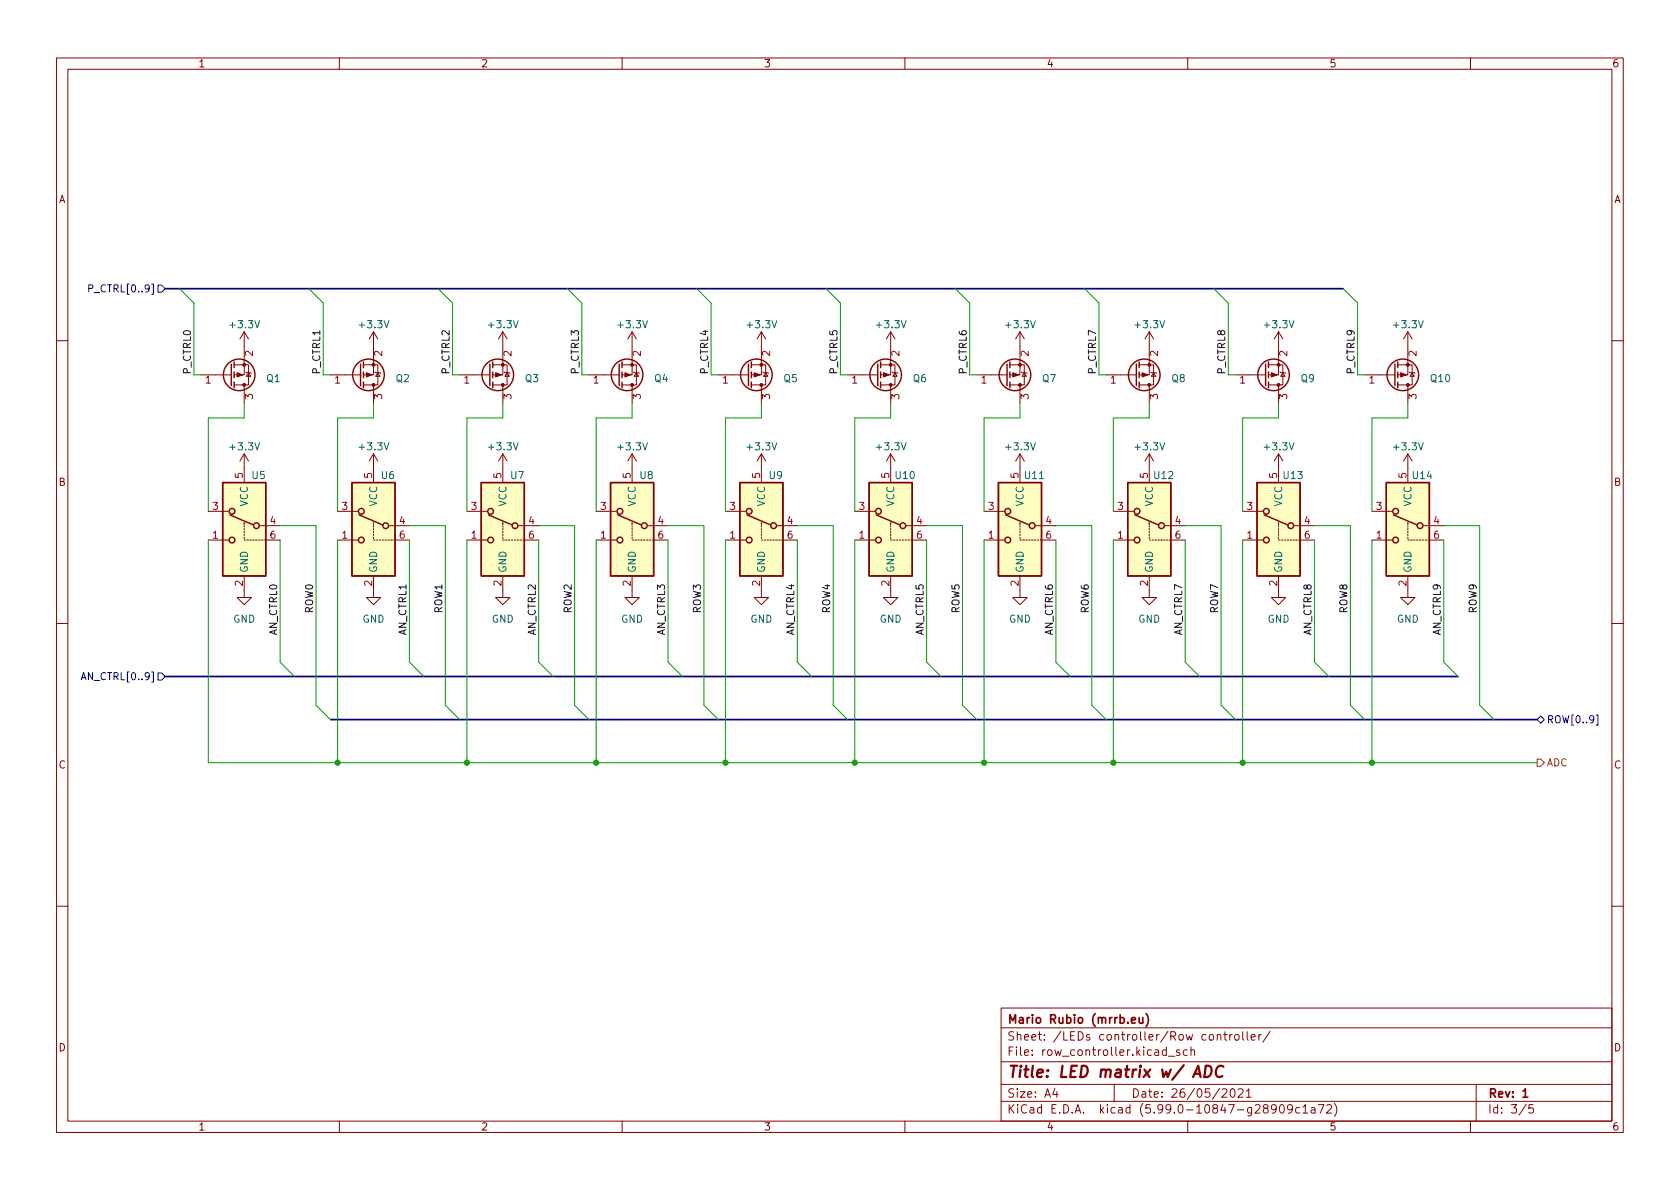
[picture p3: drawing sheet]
<svg xmlns="http://www.w3.org/2000/svg" width="297mm" height="210mm" viewBox="0 0 297 210" stroke-linecap="round" stroke-linejoin="round" font-family="sans-serif">
<g fill="none" stroke="#840000" stroke-width=".18">
<path d="M10 10.2h277v190.1h-277zM12 12.2h273v186.1h-273zM60 10.2v2M110 10.2v2M160 10.2v2M210 10.2v2M260 10.2v2M43.2 58.7v7.6h-1.8M43.2 58.7l-.8 1.2M43.2 58.7l.7 1.2M66 58.7v7.6h-1.7M66 58.7l-.7 1.2"/>
<path d="M66 58.7l.8 1.2M88.9 58.7v7.6h-1.8M88.9 58.7l-.8 1.2M88.9 58.7l.8 1.2M111.8 58.7v7.6h-1.8M111.8 58.7l-.8 1.2M111.8 58.7l.7 1.2M134.6 58.7v7.6h-1.8M134.6 58.7l-.7 1.2M134.6 58.7l.8 1.2M157.5 58.7v7.6h-1.8M157.5 58.7l-.8 1.2"/>
<path d="M157.5 58.7l.7 1.2M180.3 58.7v7.6h-1.7M180.3 58.7l-.7 1.2M180.3 58.7l.8 1.2M203.2 58.7v7.6h-1.8M203.2 58.7l-.8 1.2M203.2 58.7l.8 1.2M226.1 58.7v7.6h-1.8M226.1 58.7l-.8 1.2M226.1 58.7l.7 1.2M248.9 58.7v7.6h-1.8M248.9 58.7l-.7 1.2"/>
<path d="M248.9 58.7l.8 1.2M10 60.2h2M35.6 66.3h5.3M41.4 64.5h2.5v3.6h-2.5M43.2 68.1v3.3M43.4 65.8l.2 .1h.7l.1 .1M43.9 65.9l.4 .6h-.7zM58.4 66.3h5.4M64.3 64.5h2.5v3.6h-2.5M66 68.1v3.3M66.3 65.8l.1 .1h.8l.1 .1M66.8 65.9l.4 .6h-.8z"/>
<path d="M81.3 66.3h5.3M87.1 64.5h2.6v3.6h-2.6M88.9 68.1v3.3M89.2 65.8l.1 .1h.7l.2 .1M89.7 65.9l.3 .6h-.7zM104.1 66.3h5.4M110 64.5h2.5v3.6h-2.5M111.8 68.1v3.3M112 65.8l.1 .1h.8l.1 .1M112.5 65.9l.4 .6h-.8zM127 66.3h5.3M132.8 64.5h2.6v3.6h-2.6"/>
<path d="M134.6 68.1v3.3M134.9 65.8l.1 .1h.8l.1 .1M135.4 65.9l.4 .6h-.8zM149.9 66.3h5.3M155.7 64.5h2.5v3.6h-2.5M157.5 68.1v3.3M157.7 65.8l.2 .1h.7l.1 .1M158.2 65.9l.4 .6h-.7zM172.7 66.3h5.4M178.6 64.5h2.5v3.6h-2.5M180.3 68.1v3.3M180.6 65.8l.1 .1h.8l.1 .1"/>
<path d="M181.1 65.9l.4 .6h-.8zM195.6 66.3h5.3M201.4 64.5h2.6v3.6h-2.6M203.2 68.1v3.3M203.5 65.8l.1 .1h.7l.2 .1M204 65.9l.3 .6h-.7zM218.4 66.3h5.4M224.3 64.5h2.5v3.6h-2.5M226.1 68.1v3.3M226.3 65.8l.1 .1h.8l.1 .1M226.8 65.9l.4 .6h-.8zM241.3 66.3h5.3"/>
<path d="M247.1 64.5h2.6v3.6h-2.6M248.9 68.1v3.3M249.2 65.8l.1 .1h.8l.1 .1M249.7 65.9l.4 .6h-.8zM285 60.2h2M36.8 95.5h3.6M36.8 90.4h3.6M43.2 80.3v5M43.2 92.5v.2M43.2 93v.2M43.2 93.5v.2M43.2 94v.2"/>
<path d="M43.2 94.5v.2M43.2 95v.2M43.2 95.5h.2M43.2 80.3l-.8 1.2M43.2 80.3l.7 1.2M43.7 95.5h.2M44.2 95.5h.2M44.7 95.5h.3M45.2 95.5h.3M45.7 95.5h.3M46 93h3.5M46.2 95.5h.3"/>
<path d="M46.7 95.5h2.8M59.7 95.5h3.5M59.7 90.4h3.5M66 95.5h.3M66 80.3v5M66 92.5v.2M66 93v.2M66 93.5v.2M66 94v.2M66 94.5v.2M66 95v.2M66 80.3l-.7 1.2"/>
<path d="M66 80.3l.8 1.2M66.5 95.5h.3M67.1 95.5h.2M67.6 95.5h.2M68.1 95.5h.2M68.6 95.5h.2M68.8 93h3.6M69.1 95.5h.2M69.6 95.5h2.8M82.5 95.5h3.6M82.5 90.4h3.6M88.9 95.5h.3"/>
<path d="M88.9 80.3v5M88.9 92.5v.2M88.9 93v.2M88.9 93.5v.2M88.9 94v.2M88.9 94.5v.2M88.9 95v.2M88.9 80.3l-.8 1.2M88.9 80.3l.8 1.2M89.4 95.5h.3M89.9 95.5h.3M90.4 95.5h.3"/>
<path d="M90.9 95.5h.3M91.4 95.5h.3M91.7 93h3.5M91.9 95.5h.3M92.5 95.5h2.7M105.4 95.5h3.6M105.4 90.4h3.6M111.8 95.5h.2M111.8 80.3v5M111.8 92.5v.2M111.8 93v.2M111.8 93.5v.2"/>
<path d="M111.8 94v.2M111.8 94.5v.2M111.8 95v.2M111.8 80.3l-.8 1.2M111.8 80.3l.7 1.2M112.3 95.5h.2M112.8 95.5h.2M113.3 95.5h.2M113.8 95.5h.2M114.3 95.5h.3M114.6 93h3.5M114.8 95.5h.3"/>
<path d="M115.3 95.5h2.8M128.3 95.5h3.5M128.3 90.4h3.5M134.6 95.5h.3M134.6 80.3v5M134.6 92.5v.2M134.6 93v.2M134.6 93.5v.2M134.6 94v.2M134.6 94.5v.2M134.6 95v.2M134.6 80.3l-.7 1.2"/>
<path d="M134.6 80.3l.8 1.2M135.1 95.5h.3M135.6 95.5h.3M136.1 95.5h.3M136.7 95.5h.2M137.2 95.5h.2M137.4 93h3.6M137.7 95.5h.2M138.2 95.5h2.8M151.1 95.5h3.6M151.1 90.4h3.6M157.5 95.5h.2"/>
<path d="M157.5 80.3l-.8 1.2M157.5 80.3v5M157.5 92.5v.2M157.5 93v.2M157.5 93.5v.2M157.5 94v.2M157.5 94.5v.2M157.5 95v.2M157.5 80.3l.7 1.2M158 95.5h.2M158.5 95.5h.2M159 95.5h.3"/>
<path d="M159.5 95.5h.3M160 95.5h.3M160.3 93h3.5M160.5 95.5h.3M161 95.5h2.8M174 95.5h3.5M174 90.4h3.5M180.3 95.5h.3M180.3 80.3l-.7 1.2M180.3 80.3v5M180.3 92.5v.2M180.3 93v.2"/>
<path d="M180.3 93.5v.2M180.3 94v.2M180.3 94.5v.2M180.3 95v.2M180.3 80.3l.8 1.2M180.8 95.5h.3M181.4 95.5h.2M181.9 95.5h.2M182.4 95.5h.2M182.9 95.5h.2M183.1 93h3.6M183.4 95.5h.2"/>
<path d="M183.9 95.5h2.8M196.8 95.5h3.6M196.8 90.4h3.6M203.2 95.5h.3M203.2 80.3v5M203.2 92.5v.2M203.2 93v.2M203.2 93.5v.2M203.2 94v.2M203.2 94.5v.2M203.2 95v.2M203.2 80.3l-.8 1.2"/>
<path d="M203.2 80.3l.8 1.2M203.7 95.5h.3M204.2 95.5h.3M204.7 95.5h.3M205.2 95.5h.3M205.7 95.5h.3M206 93h3.5M206.2 95.5h.3M206.8 95.5h2.7M219.7 95.5h3.6M219.7 90.4h3.6M226.1 95.5h.2"/>
<path d="M226.1 80.3v5M226.1 92.5v.2M226.1 93v.2M226.1 93.5v.2M226.1 94v.2M226.1 94.5v.2M226.1 95v.2M226.1 80.3l-.8 1.2M226.1 80.3l.7 1.2M226.6 95.5h.2M227.1 95.5h.2M227.6 95.5h.2"/>
<path d="M228.1 95.5h.2M228.6 95.5h.3M228.9 93h3.5M229.1 95.5h.3M229.6 95.5h2.8M242.6 95.5h3.5M242.6 90.4h3.5M248.9 95.5h.3M248.9 80.3v5M248.9 92.5v.2M248.9 93v.2M248.9 93.5v.2"/>
<path d="M248.9 94v.2M248.9 94.5v.2M248.9 95v.2M248.9 80.3l-.7 1.2M248.9 80.3l.8 1.2M249.4 95.5h.3M249.9 95.5h.3M250.4 95.5h.3M251 95.5h.2M251.5 95.5h.2M251.7 93h3.6M252 95.5h.2"/>
<path d="M252.5 95.5h2.8M10 110.2h2M43.2 101.8v3.9h1.2l-1.2 1.2-1.3-1.2h1.3M66 101.8v3.9h1.3l-1.3 1.2-1.2-1.2h1.2M88.9 101.8v3.9h1.3l-1.3 1.2-1.3-1.2h1.3M111.8 101.8v3.9h1.2l-1.2 1.2-1.3-1.2h1.3M134.6 101.8v3.9h1.3l-1.3 1.2-1.3-1.2h1.3M157.5 101.8v3.9h1.2l-1.2 1.2-1.3-1.2h1.3M180.3 101.8v3.9h1.3l-1.3 1.2-1.2-1.2h1.2M203.2 101.8v3.9h1.3l-1.3 1.2-1.3-1.2h1.3M226.1 101.8v3.9h1.2l-1.2 1.2-1.3-1.2h1.3M248.9 101.8v3.9h1.3l-1.3 1.2-1.3-1.2h1.3"/>
<path d="M285 110.2h2M10 160.2h2M177 178.3h108v20h-108zM285 160.2h2M60 198.3v2M110 198.3v2M160 198.3v2M177 194.8h108M177 191.8h108M177 187.8h108M177 181.8h108M186.5 192.5l-.4 1h1"/>
<path d="M186.9 193v1M197 191.8v3M206.2 185.7l-.4-.1-.3 .3v.4l.1 .3h.6M206.2 185.1v1.5M206.6 186.8h1.1M208.6 185.7l-.4-.1-.2 .2 .1 .3 .5 .1v.4h-.6M209.9 185.7l-.4-.1-.3 .3v.4l.2 .3h.5M210 198.3v2M210.6 185.8l.2-.2 .3 .1 .1 .9M210.6 185.1v1.5M215.2 183.1l.2-.2 .4 .1 .1 .9M215.2 182.9v1"/>
<path d="M216.1 192.7l.5-.2 .3 .2v.3l-.9 1h.9M216.4 182.9h.5M216.6 182.4v1.3l.3 .2M217.4 182.9v1M217.7 192.6l.2-.1a.81 .81 0 0 1 .5 .7 .81 .81 0 0 1-.3 .8h-.1a.81 .81 0 0 1-.6-.6 .81 .81 0 0 1 .3-.8zM217.9 182.9l-.3 .1-.2 .2M218.4 183.1l.2-.2 .4 .2 .1 .5-.2 .3h-.3l-.2-.1zM218.9 192.7l.6-.2 .2 .2 .1 .3-.9 1h.9M219.7 182.4v1.3l.2 .2M220.4 193l.4-.5v1.5M220.4 194h.8M220.5 182.4v1.3l.2 .2"/>
<path d="M221.2 183.4l.7-.1v-.3l-.5-.1-.2 .2 .1 .8h.6M222.6 182.9v1M223 182.9l-.3 .1-.1 .2M224.6 182.4l-1.3 1.9M225.6 196l-.2 .3h-.3l-.3-.3 .1-.6 .5-.1 .2 .2a.99 .99 0 0 1-.4 1.3h-.3M226.4 195.4l.2-.1a.81 .81 0 0 1 .6 .7 .81 .81 0 0 1-.3 .8h-.2a.81 .81 0 0 1-.6-.6 .81 .81 0 0 1 .3-.8zM228.5 196l-.3 .3-.4-.1-.2-.2 .2-.6 .4-.1 .2 .2a.99 .99 0 0 1-.3 1.3h-.3M229.8 195.9l-.4-.1-.3 .3v.4l.1 .3h.6M230.4 195.8l.4-.5v1.5M230.4 196.8h.8M231.9 195.9h.5l.1 .9M232.5 196.2l-.5 .1a.29 .29 0 0 0-.2 .2 .29 .29 0 0 0 .2 .3h.5"/>
<path d="M233.1 195.3h1l-.7 1.5M234.6 195.5l.5-.2 .3 .2v.3l-.9 1h.9M235.9 195.1a1.72 1.72 0 0 1 0 2.3M260 198.3v2M261 191.8v6.5M269.9 195.3l-1.3 1.9M271.1 195.3h-.7l-.1 .7 .2-.1 .5 .1 .2 .2-.1 .5-.2 .1-.6-.1"/>
</g>
<path d="M201.4 179.9l.1 1h.3l.3-.1M202.1 179.9v1M202.6 179.2a1.72 1.72 0 0 1 0 2.3M200.1 180.4l.7-.1-.1-.3-.4-.1-.2 .2v.8h.6M269.3 193l.4-.5v1.5M269.3 194h.8" fill="none" stroke="#840000" stroke-width=".3"/>
<path d="M210.9 190.5l1-2 .4 2M211.2 189.9h1M213.2 188.5h.5a1.08 1.08 0 0 1 .5 1 1.08 1.08 0 0 1-.8 1h-.5zM216.3 188.7a.88 .88 0 0 0-1-.1 .88 .88 0 0 0-.3 1 .69 .69 0 0 0 .3 .8 .69 .69 0 0 0 .8-.1" fill="none" stroke="#840000" stroke-width=".4"/>
<g fill="none" stroke="#840000" stroke-width=".25">
<path d="M40.9 64.4v3.8M41.4 64v1M41.4 65.8v1M41.4 67.6v1M63.8 64.4v3.8M64.3 64v1M64.3 65.8v1M64.3 67.6v1M86.6 64.4v3.8M87.1 64v1M87.1 65.8v1M87.1 67.6v1"/>
<path d="M109.5 64.4v3.8M110 64v1M110 65.8v1M110 67.6v1M132.3 64.4v3.8M132.8 64v1M132.8 65.8v1M132.8 67.6v1M155.2 64.4v3.8M155.7 64v1M155.7 65.8v1M155.7 67.6v1"/>
<path d="M178.1 64.4v3.8M178.6 64v1M178.6 65.8v1M178.6 67.6v1M200.9 64.4v3.8M201.4 64v1M201.4 65.8v1M201.4 67.6v1M223.8 64.4v3.8M224.3 64v1M224.3 65.8v1M224.3 67.6v1"/>
<path d="M246.6 64.4v3.8M247.1 64v1M247.1 65.8v1M247.1 67.6v1M39.4 85.3h7.6v16.5h-7.6zM40.6 91.1l4.2 1.7M62.2 85.3h7.6v16.5h-7.6zM63.5 91.1l4.2 1.7M85.1 85.3h7.6v16.5h-7.6zM86.4 91.1l4.2 1.7M107.9 85.3h7.7v16.5h-7.7zM109.2 91.1l4.2 1.7"/>
<path d="M130.8 85.3h7.6v16.5h-7.6zM132.1 91.1l4.2 1.7M153.7 85.3h7.6v16.5h-7.6zM154.9 91.1l4.2 1.7M176.5 85.3h7.6v16.5h-7.6zM177.8 91.1l4.2 1.7M199.4 85.3h7.6v16.5h-7.6zM200.7 91.1l4.2 1.7M222.2 85.3h7.7v16.5h-7.7zM223.5 91.1l4.2 1.7M245.1 85.3h7.6v16.5h-7.6zM246.4 91.1l4.2 1.7"/>
<circle cx="42.3" cy="66.3" r="2.79"/>
<circle cx="65.2" cy="66.3" r="2.79"/>
<circle cx="88" cy="66.3" r="2.79"/>
<circle cx="110.9" cy="66.3" r="2.79"/>
<circle cx="133.7" cy="66.3" r="2.79"/>
<circle cx="156.6" cy="66.3" r="2.79"/>
<circle cx="179.5" cy="66.3" r="2.79"/>
<circle cx="202.3" cy="66.3" r="2.79"/>
<circle cx="225.2" cy="66.3" r="2.79"/>
<circle cx="248" cy="66.3" r="2.79"/>
<circle cx="41" cy="95.5" r=".51"/>
<circle cx="41" cy="90.4" r=".51"/>
<circle cx="45.3" cy="93" r=".51"/>
<circle cx="63.9" cy="95.5" r=".51"/>
<circle cx="63.9" cy="90.4" r=".51"/>
<circle cx="68.2" cy="93" r=".51"/>
<circle cx="86.7" cy="90.4" r=".51"/>
<circle cx="86.7" cy="95.5" r=".51"/>
<circle cx="91.1" cy="93" r=".51"/>
<circle cx="109.6" cy="95.5" r=".51"/>
<circle cx="109.6" cy="90.4" r=".51"/>
<circle cx="113.9" cy="93" r=".51"/>
<circle cx="132.5" cy="95.5" r=".51"/>
<circle cx="132.5" cy="90.4" r=".51"/>
<circle cx="136.8" cy="93" r=".51"/>
<circle cx="155.3" cy="95.5" r=".51"/>
<circle cx="155.3" cy="90.4" r=".51"/>
<circle cx="159.6" cy="93" r=".51"/>
<circle cx="178.2" cy="95.5" r=".51"/>
<circle cx="178.2" cy="90.4" r=".51"/>
<circle cx="182.5" cy="93" r=".51"/>
<circle cx="201" cy="95.5" r=".51"/>
<circle cx="201" cy="90.4" r=".51"/>
<circle cx="205.4" cy="93" r=".51"/>
<circle cx="223.9" cy="90.4" r=".51"/>
<circle cx="223.9" cy="95.5" r=".51"/>
<circle cx="228.2" cy="93" r=".51"/>
<circle cx="246.8" cy="95.5" r=".51"/>
<circle cx="246.8" cy="90.4" r=".51"/>
<circle cx="251.1" cy="93" r=".51"/>
</g>
<g fill="#840000" stroke="#840000" stroke-width=".18">
<path d="M41.9 65.9l1 .4-1 .4z"/>
<path d="M247.6 65.9l1.1 .4-1.1 .4z"/>
<path d="M64.8 65.9l1 .4-1 .4z"/>
<path d="M87.6 65.9l1 .4-1 .4z"/>
<path d="M156.2 65.9l1 .4-1 .4z"/>
<path d="M224.8 65.9l1 .4-1 .4z"/>
<path d="M201.9 65.9l1 .4-1 .4z"/>
<path d="M179.1 65.9l1 .4-1 .4z"/>
<path d="M133.3 65.9l1.1 .4-1.1 .4z"/>
<path d="M110.5 65.9l1 .4-1 .4z"/>
<circle cx="43.2" cy="64.5" r=".25"/>
<circle cx="43.2" cy="68.1" r=".25"/>
<circle cx="248.9" cy="64.5" r=".25"/>
<circle cx="248.9" cy="68.1" r=".25"/>
<circle cx="66" cy="64.5" r=".25"/>
<circle cx="66" cy="68.1" r=".25"/>
<circle cx="88.9" cy="64.5" r=".25"/>
<circle cx="88.9" cy="68.1" r=".25"/>
<circle cx="157.5" cy="64.5" r=".25"/>
<circle cx="157.5" cy="68.1" r=".25"/>
<circle cx="226.1" cy="64.5" r=".25"/>
<circle cx="226.1" cy="68.1" r=".25"/>
<circle cx="203.2" cy="64.5" r=".25"/>
<circle cx="203.2" cy="68.1" r=".25"/>
<circle cx="180.3" cy="64.5" r=".25"/>
<circle cx="180.3" cy="68.1" r=".25"/>
<circle cx="134.6" cy="64.5" r=".25"/>
<circle cx="134.6" cy="68.1" r=".25"/>
<circle cx="111.8" cy="64.5" r=".25"/>
<circle cx="111.8" cy="68.1" r=".25"/>
</g>
<g fill="#ffffc2" stroke="#ffffc2" stroke-width=".18">
<path d="M85.1 85.3h7.6v16.5h-7.6z"/>
<path d="M130.8 85.3h7.6v16.5h-7.6z"/>
<path d="M107.9 85.3h7.7v16.5h-7.7z"/>
<path d="M176.5 85.3h7.6v16.5h-7.6z"/>
<path d="M39.4 85.3h7.6v16.5h-7.6z"/>
<path d="M245.1 85.3h7.6v16.5h-7.6z"/>
<path d="M222.2 85.3h7.7v16.5h-7.7z"/>
<path d="M199.4 85.3h7.6v16.5h-7.6z"/>
<path d="M153.7 85.3h7.6v16.5h-7.6z"/>
<path d="M62.2 85.3h7.6v16.5h-7.6z"/>
</g>
<path d="M15.7 51h.6l.1-.2v-.3l-.7-.1v1.2M27.9 50.4h.7l.6 .6-.6 .7h-.7zM14.5 119.8h.6M27.9 119h.7l.6 .6-.6 .7h-.7zM14.4 120.2l.4-1.3 .4 1.3M271.8 127.2l.6-.6 .6 .6-.6 .7zM282.2 126.4h.3v1.8h-.3" fill="none" stroke="#000084" stroke-width=".18"/>
<path d="M271.8 134.2h.6l.6 .7-.6 .6h-.6z" fill="none" stroke="#725600" stroke-width=".18"/>
<path d="M29.2 51h208.3M29.2 119.6h228.6M58.4 127.2h213.4" fill="none" stroke="#000084" stroke-width=".3"/>
<g fill="none" stroke="#009600" stroke-width=".18">
<path d="M31.7 51l2.6 2.6v12.7h1.3M54.6 51l2.5 2.6v12.7h1.3M77.5 51l2.5 2.6v12.7h1.3M100.3 51l2.6 2.6v12.7h1.2M123.2 51l2.5 2.6v12.7h1.3M146 51l2.6 2.6v12.7h1.3M168.9 51l2.5 2.6v12.7h1.3M191.8 51l2.5 2.6v12.7h1.3M214.6 51l2.6 2.6v12.7h1.2M237.5 51l2.5 2.6v12.7h1.3M43.2 71.4v2.5h-6.4v16.5M66 71.4v2.5h-6.3v16.5"/>
<path d="M88.9 71.4v2.5h-6.4v16.5M111.8 71.4v2.5h-6.4v16.5M134.6 71.4v2.5h-6.3v16.5M157.5 71.4v2.5h-6.4v16.5M180.3 71.4v2.5h-6.3v16.5M203.2 71.4v2.5h-6.4v16.5M226.1 71.4v2.5h-6.4v16.5M248.9 71.4v2.5h-6.3v16.5M36.8 95.5v39.4h235M49.5 93h6.4v31.7l2.5 2.5M49.5 95.5v21.6l2.6 2.5M59.7 95.5v39.4"/>
<path d="M72.4 93h6.3v31.7l2.6 2.5M72.4 95.5v21.6l2.5 2.5M82.5 95.5v39.4M95.2 93h6.4v31.7l2.5 2.5M95.2 95.5v21.6l2.6 2.5M105.4 95.5v39.4M118.1 93h6.4v31.7l2.5 2.5M118.1 95.5v21.6l2.5 2.5M128.3 95.5v39.4M141 93h6.3v31.7l2.6 2.5M141 95.5v21.6l2.5 2.5M151.1 95.5v39.4"/>
<path d="M163.8 93h6.4v31.7l2.5 2.5M163.8 95.5v21.6l2.6 2.5M174 95.5v39.4M186.7 93h6.3v31.7l2.6 2.5M186.7 95.5v21.6l2.5 2.5M196.8 95.5v39.4M209.5 93h6.4v31.7l2.5 2.5M209.5 95.5v21.6l2.6 2.5M219.7 95.5v39.4M232.4 93h6.4v31.7l2.5 2.5M232.4 95.5v21.6l2.5 2.5M242.6 95.5v39.4"/>
<path d="M255.3 93h6.3v31.7l2.6 2.5M255.3 95.5v21.6l2.5 2.5"/>
</g>
<g fill="#009600" stroke="#009600" stroke-width=".18">
<circle cx="82.5" cy="134.9" r=".46"/>
<circle cx="105.4" cy="134.9" r=".46"/>
<circle cx="59.7" cy="134.9" r=".46"/>
<circle cx="128.3" cy="134.9" r=".46"/>
<circle cx="151.1" cy="134.9" r=".46"/>
<circle cx="174" cy="134.9" r=".46"/>
<circle cx="196.8" cy="134.9" r=".46"/>
<circle cx="219.7" cy="134.9" r=".46"/>
<circle cx="242.6" cy="134.9" r=".46"/>
</g>
<text font-size="2.8" fill="#840000" x="178" y="190.6">Title: LED matrix w/ ADC</text>
<g font-size="2.1" fill="#840000">
<text x="178" y="184">Sheet: /LEDs controller/Row controller/</text>
<text x="178" y="181">Mario Rubio (mrrb.eu)</text>
<text x="178" y="186.7">File: row_controller.kicad_sch</text>
<text x="178" y="196.9">KiCad E.D.A. kicad (5.99.0-10847-g28909c1a72)</text>
<text x="178" y="194.1">Size: A4</text>
<text x="200" y="194.1">Date: 26/05/2021</text>
<text x="263" y="194.1">Rev: 1</text>
<text x="263" y="196.9">Id: 3/5</text>
</g>
<g font-size="1.8" fill="#840000">
<text x="35" y="11.9">1</text>
<text x="85" y="11.9">2</text>
<text x="135" y="11.9">3</text>
<text x="185" y="11.9">4</text>
<text x="235" y="11.9">5</text>
<text x="285" y="11.9">6</text>
<text x="10.3" y="35.9">A</text>
<text x="285.3" y="35.9">A</text>
<text x="10.3" y="85.9">B</text>
<text x="285.3" y="85.9">B</text>
<text x="10.3" y="135.9">C</text>
<text x="285.3" y="135.9">C</text>
<text x="10.3" y="185.9">D</text>
<text x="285.3" y="185.9">D</text>
<text x="35" y="199.9">1</text>
<text x="85" y="199.9">2</text>
<text x="135" y="199.9">3</text>
<text x="185" y="199.9">4</text>
<text x="235" y="199.9">5</text>
<text x="285" y="199.9">6</text>
</g>
<g font-size="1.8" fill="#000084">
<text x="16.6" y="51.7">P_CTRL[0..9]</text>
<text x="15.2" y="120.3">AN_CTRL[0..9]</text>
<text x="273.4" y="127.9">ROW[0..9]</text>
</g>
<g font-size="1.8" fill="#006464">
<text x="40.8" y="58">+3.3V</text>
<text x="63.7" y="58">+3.3V</text>
<text x="86.6" y="58">+3.3V</text>
<text x="109.4" y="58">+3.3V</text>
<text x="132.3" y="58">+3.3V</text>
<text x="155.1" y="58">+3.3V</text>
<text x="178" y="58">+3.3V</text>
<text x="200.9" y="58">+3.3V</text>
<text x="223.7" y="58">+3.3V</text>
<text x="246.6" y="58">+3.3V</text>
<text x="47.2" y="67.6">Q1</text>
<text x="70" y="67.6">Q2</text>
<text x="92.9" y="67.6">Q3</text>
<text x="115.7" y="67.6">Q4</text>
<text x="138.6" y="67.6">Q5</text>
<text x="161.5" y="67.6">Q6</text>
<text x="184.3" y="67.6">Q7</text>
<text x="207.2" y="67.6">Q8</text>
<text x="230" y="67.6">Q9</text>
<text x="253" y="67.6">Q10</text>
<text x="40.8" y="79.6">+3.3V</text>
<text x="63.7" y="79.6">+3.3V</text>
<text x="86.6" y="79.6">+3.3V</text>
<text x="109.4" y="79.6">+3.3V</text>
<text x="132.3" y="79.6">+3.3V</text>
<text x="155.1" y="79.6">+3.3V</text>
<text x="178" y="79.6">+3.3V</text>
<text x="200.9" y="79.6">+3.3V</text>
<text x="223.7" y="79.6">+3.3V</text>
<text x="246.6" y="79.6">+3.3V</text>
<text x="43.8" y="89.6" transform="rotate(-90 43.8 89.6)">VCC</text>
<text x="44.6" y="84.7">U5</text>
<text x="66.7" y="89.6" transform="rotate(-90 66.7 89.6)">VCC</text>
<text x="67.4" y="84.7">U6</text>
<text x="89.5" y="89.6" transform="rotate(-90 89.5 89.6)">VCC</text>
<text x="90.3" y="84.7">U7</text>
<text x="112.4" y="89.6" transform="rotate(-90 112.4 89.6)">VCC</text>
<text x="113.2" y="84.7">U8</text>
<text x="135.3" y="89.6" transform="rotate(-90 135.3 89.6)">VCC</text>
<text x="136" y="84.7">U9</text>
<text x="158.1" y="89.6" transform="rotate(-90 158.1 89.6)">VCC</text>
<text x="158.4" y="84.7">U10</text>
<text x="181" y="89.6" transform="rotate(-90 181 89.6)">VCC</text>
<text x="181.3" y="84.7">U11</text>
<text x="203.8" y="89.6" transform="rotate(-90 203.8 89.6)">VCC</text>
<text x="204.1" y="84.7">U12</text>
<text x="226.7" y="89.6" transform="rotate(-90 226.7 89.6)">VCC</text>
<text x="227" y="84.7">U13</text>
<text x="249.6" y="89.6" transform="rotate(-90 249.6 89.6)">VCC</text>
<text x="249.8" y="84.7">U14</text>
<text x="43.8" y="101.3" transform="rotate(-90 43.8 101.3)">GND</text>
<text x="66.7" y="101.3" transform="rotate(-90 66.7 101.3)">GND</text>
<text x="89.5" y="101.3" transform="rotate(-90 89.5 101.3)">GND</text>
<text x="112.4" y="101.3" transform="rotate(-90 112.4 101.3)">GND</text>
<text x="135.3" y="101.3" transform="rotate(-90 135.3 101.3)">GND</text>
<text x="158.1" y="101.3" transform="rotate(-90 158.1 101.3)">GND</text>
<text x="181" y="101.3" transform="rotate(-90 181 101.3)">GND</text>
<text x="203.8" y="101.3" transform="rotate(-90 203.8 101.3)">GND</text>
<text x="226.7" y="101.3" transform="rotate(-90 226.7 101.3)">GND</text>
<text x="249.6" y="101.3" transform="rotate(-90 249.6 101.3)">GND</text>
<text x="41.2" y="110.1">GND</text>
<text x="64.1" y="110.1">GND</text>
<text x="86.9" y="110.1">GND</text>
<text x="109.8" y="110.1">GND</text>
<text x="132.7" y="110.1">GND</text>
<text x="155.5" y="110.1">GND</text>
<text x="178.4" y="110.1">GND</text>
<text x="201.2" y="110.1">GND</text>
<text x="224.1" y="110.1">GND</text>
<text x="247" y="110.1">GND</text>
</g>
<g font-size="1.8" fill="#a90000">
<text x="44.7" y="63" transform="rotate(-90 44.7 63)">2</text>
<text x="67.6" y="63" transform="rotate(-90 67.6 63)">2</text>
<text x="90.4" y="63" transform="rotate(-90 90.4 63)">2</text>
<text x="113.3" y="63" transform="rotate(-90 113.3 63)">2</text>
<text x="136.1" y="63" transform="rotate(-90 136.1 63)">2</text>
<text x="159" y="63" transform="rotate(-90 159 63)">2</text>
<text x="181.9" y="63" transform="rotate(-90 181.9 63)">2</text>
<text x="204.7" y="63" transform="rotate(-90 204.7 63)">2</text>
<text x="227.6" y="63" transform="rotate(-90 227.6 63)">2</text>
<text x="250.4" y="63" transform="rotate(-90 250.4 63)">2</text>
<text x="36.3" y="67.8">1</text>
<text x="44.7" y="70.6" transform="rotate(-90 44.7 70.6)">3</text>
<text x="59.2" y="67.8">1</text>
<text x="67.6" y="70.6" transform="rotate(-90 67.6 70.6)">3</text>
<text x="82.1" y="67.8">1</text>
<text x="90.4" y="70.6" transform="rotate(-90 90.4 70.6)">3</text>
<text x="104.9" y="67.8">1</text>
<text x="113.3" y="70.6" transform="rotate(-90 113.3 70.6)">3</text>
<text x="127.8" y="67.8">1</text>
<text x="136.1" y="70.6" transform="rotate(-90 136.1 70.6)">3</text>
<text x="150.6" y="67.8">1</text>
<text x="159" y="70.6" transform="rotate(-90 159 70.6)">3</text>
<text x="173.5" y="67.8">1</text>
<text x="181.9" y="70.6" transform="rotate(-90 181.9 70.6)">3</text>
<text x="196.4" y="67.8">1</text>
<text x="204.7" y="70.6" transform="rotate(-90 204.7 70.6)">3</text>
<text x="219.2" y="67.8">1</text>
<text x="227.6" y="70.6" transform="rotate(-90 227.6 70.6)">3</text>
<text x="242.1" y="67.8">1</text>
<text x="250.4" y="70.6" transform="rotate(-90 250.4 70.6)">3</text>
<text x="42.9" y="84.6" transform="rotate(-90 42.9 84.6)">5</text>
<text x="65.8" y="84.6" transform="rotate(-90 65.8 84.6)">5</text>
<text x="88.6" y="84.6" transform="rotate(-90 88.6 84.6)">5</text>
<text x="111.5" y="84.6" transform="rotate(-90 111.5 84.6)">5</text>
<text x="134.4" y="84.6" transform="rotate(-90 134.4 84.6)">5</text>
<text x="157.2" y="84.6" transform="rotate(-90 157.2 84.6)">5</text>
<text x="180.1" y="84.6" transform="rotate(-90 180.1 84.6)">5</text>
<text x="202.9" y="84.6" transform="rotate(-90 202.9 84.6)">5</text>
<text x="225.8" y="84.6" transform="rotate(-90 225.8 84.6)">5</text>
<text x="248.7" y="84.6" transform="rotate(-90 248.7 84.6)">5</text>
<text x="37.6" y="95.2">1</text>
<text x="37.6" y="90.2">3</text>
<text x="47.8" y="92.7">4</text>
<text x="47.8" y="95.2">6</text>
<text x="60.5" y="95.2">1</text>
<text x="60.5" y="90.2">3</text>
<text x="70.6" y="92.7">4</text>
<text x="70.6" y="95.2">6</text>
<text x="83.3" y="95.2">1</text>
<text x="83.3" y="90.2">3</text>
<text x="93.5" y="92.7">4</text>
<text x="93.5" y="95.2">6</text>
<text x="106.2" y="95.2">1</text>
<text x="106.2" y="90.2">3</text>
<text x="116.3" y="92.7">4</text>
<text x="116.3" y="95.2">6</text>
<text x="129" y="95.2">1</text>
<text x="129" y="90.2">3</text>
<text x="139.2" y="92.7">4</text>
<text x="139.2" y="95.2">6</text>
<text x="151.9" y="95.2">1</text>
<text x="151.9" y="90.2">3</text>
<text x="162.1" y="92.7">4</text>
<text x="162.1" y="95.2">6</text>
<text x="174.8" y="95.2">1</text>
<text x="174.8" y="90.2">3</text>
<text x="184.9" y="92.7">4</text>
<text x="184.9" y="95.2">6</text>
<text x="197.6" y="95.2">1</text>
<text x="197.6" y="90.2">3</text>
<text x="207.8" y="92.7">4</text>
<text x="207.8" y="95.2">6</text>
<text x="220.5" y="95.2">1</text>
<text x="220.5" y="90.2">3</text>
<text x="230.6" y="92.7">4</text>
<text x="230.6" y="95.2">6</text>
<text x="243.3" y="95.2">1</text>
<text x="243.3" y="90.2">3</text>
<text x="253.5" y="92.7">4</text>
<text x="253.5" y="95.2">6</text>
<text x="42.9" y="103.6" transform="rotate(-90 42.9 103.6)">2</text>
<text x="65.8" y="103.6" transform="rotate(-90 65.8 103.6)">2</text>
<text x="88.6" y="103.6" transform="rotate(-90 88.6 103.6)">2</text>
<text x="111.5" y="103.6" transform="rotate(-90 111.5 103.6)">2</text>
<text x="134.4" y="103.6" transform="rotate(-90 134.4 103.6)">2</text>
<text x="157.2" y="103.6" transform="rotate(-90 157.2 103.6)">2</text>
<text x="180.1" y="103.6" transform="rotate(-90 180.1 103.6)">2</text>
<text x="202.9" y="103.6" transform="rotate(-90 202.9 103.6)">2</text>
<text x="225.8" y="103.6" transform="rotate(-90 225.8 103.6)">2</text>
<text x="248.7" y="103.6" transform="rotate(-90 248.7 103.6)">2</text>
</g>
<g font-size="1.8" fill="#0f0f0f">
<text x="33.8" y="66.3" transform="rotate(-90 33.8 66.3)">P_CTRL0</text>
<text x="56.6" y="66.3" transform="rotate(-90 56.6 66.3)">P_CTRL1</text>
<text x="79.5" y="66.3" transform="rotate(-90 79.5 66.3)">P_CTRL2</text>
<text x="102.3" y="66.3" transform="rotate(-90 102.3 66.3)">P_CTRL3</text>
<text x="125.2" y="66.3" transform="rotate(-90 125.2 66.3)">P_CTRL4</text>
<text x="148.1" y="66.3" transform="rotate(-90 148.1 66.3)">P_CTRL5</text>
<text x="170.9" y="66.3" transform="rotate(-90 170.9 66.3)">P_CTRL6</text>
<text x="193.8" y="66.3" transform="rotate(-90 193.8 66.3)">P_CTRL7</text>
<text x="216.6" y="66.3" transform="rotate(-90 216.6 66.3)">P_CTRL8</text>
<text x="239.5" y="66.3" transform="rotate(-90 239.5 66.3)">P_CTRL9</text>
<text x="49" y="112.4" transform="rotate(-90 49 112.4)">AN_CTRL0</text>
<text x="55.3" y="108.4" transform="rotate(-90 55.3 108.4)">ROW0</text>
<text x="71.9" y="112.4" transform="rotate(-90 71.9 112.4)">AN_CTRL1</text>
<text x="78.2" y="108.4" transform="rotate(-90 78.2 108.4)">ROW1</text>
<text x="94.7" y="112.4" transform="rotate(-90 94.7 112.4)">AN_CTRL2</text>
<text x="101.1" y="108.4" transform="rotate(-90 101.1 108.4)">ROW2</text>
<text x="117.6" y="112.4" transform="rotate(-90 117.6 112.4)">AN_CTRL3</text>
<text x="123.9" y="108.4" transform="rotate(-90 123.9 108.4)">ROW3</text>
<text x="140.4" y="112.4" transform="rotate(-90 140.4 112.4)">AN_CTRL4</text>
<text x="146.8" y="108.4" transform="rotate(-90 146.8 108.4)">ROW4</text>
<text x="163.3" y="112.4" transform="rotate(-90 163.3 112.4)">AN_CTRL5</text>
<text x="169.6" y="108.4" transform="rotate(-90 169.6 108.4)">ROW5</text>
<text x="186.2" y="112.4" transform="rotate(-90 186.2 112.4)">AN_CTRL6</text>
<text x="192.5" y="108.4" transform="rotate(-90 192.5 108.4)">ROW6</text>
<text x="209" y="112.4" transform="rotate(-90 209 112.4)">AN_CTRL7</text>
<text x="215.4" y="108.4" transform="rotate(-90 215.4 108.4)">ROW7</text>
<text x="231.9" y="112.4" transform="rotate(-90 231.9 112.4)">AN_CTRL8</text>
<text x="238.2" y="108.4" transform="rotate(-90 238.2 108.4)">ROW8</text>
<text x="254.7" y="112.4" transform="rotate(-90 254.7 112.4)">AN_CTRL9</text>
<text x="261.1" y="108.4" transform="rotate(-90 261.1 108.4)">ROW9</text>
</g>
<text font-size="1.8" fill="#725600" x="273.4" y="135.5">ADC</text>
</svg>
